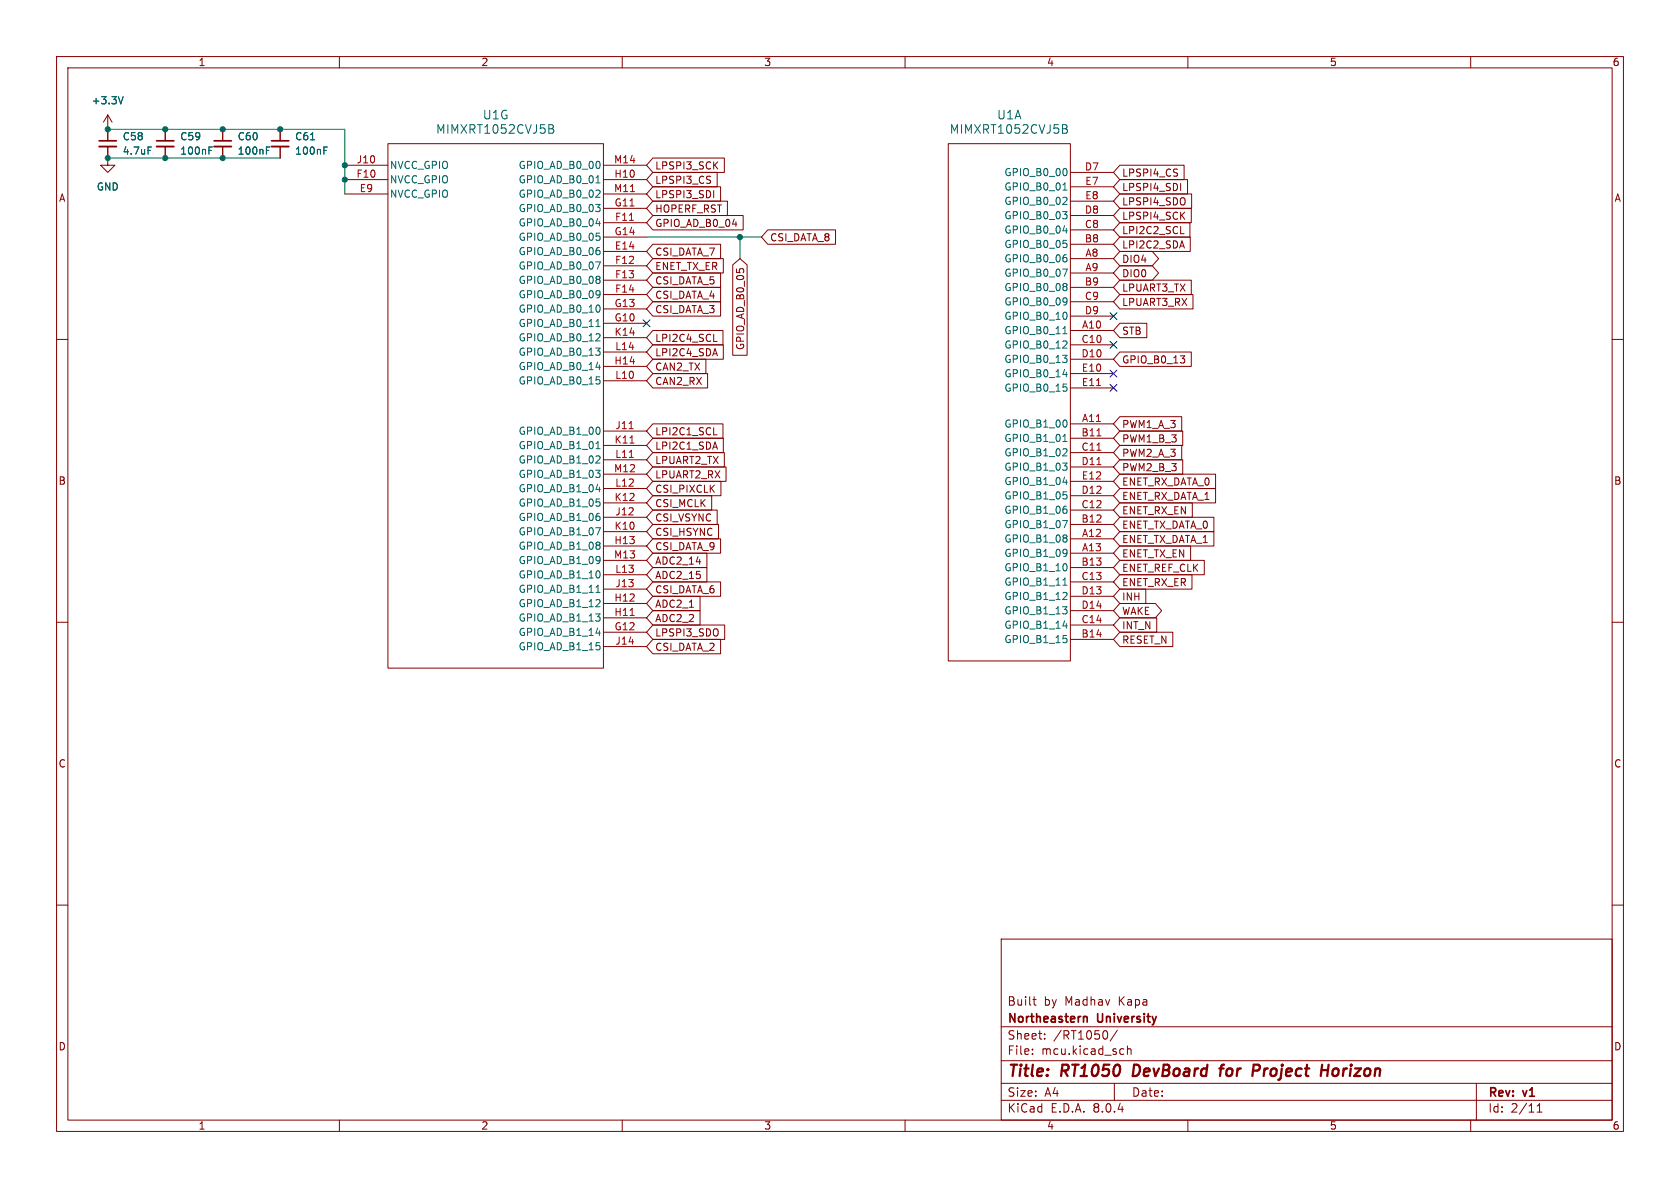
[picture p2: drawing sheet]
<svg xmlns="http://www.w3.org/2000/svg" width="297mm" height="210mm" viewBox="0 0 297 210" stroke-linecap="round" stroke-linejoin="round" font-family="sans-serif">
<g fill="none" stroke="#840000" stroke-width=".18">
<path d="M10 10h277v190h-277zM12 12h273v186h-273zM60 10v2M110 10v2M160 10v2M210 10v2M260 10v2M19 22.9h.1M19 27.9v1.3h1.3l-1.3 1.3-1.2-1.3h1.2M19 27.9h.1M19 20.3l-.7 1.3M19 20.3v4.6"/>
<path d="M19 25.9v2M19 20.3l.8 1.3M29.2 22.9v2M29.2 25.9v2M39.4 22.9v2M39.4 25.9v2M49.5 22.9v2M49.5 25.9v2M61 34.3h7.6M61 31.8h7.6M61 29.2h7.6M68.6 25.4h38.1v92.7h-38.1z"/>
<path d="M106.7 34.3h7.6M106.7 31.8h7.6M106.7 39.4h7.6M106.7 36.8h7.6M106.7 29.2h7.6M115.4 30.5h11.4v2.5h-11.4l-1.1-1.2zM115.4 33h12v2.6h-12l-1.1-1.3zM115.4 27.9h12.7v2.6h-12.7l-1.1-1.3zM115.4 35.6h13.2v2.5h-13.2l-1.1-1.3zM115.4 38.1h16v2.5h-16l-1.1-1.2zM126.2 33.7v1.3M129.5 39.6h.8"/>
<path d="M167.6 25.4h21.6v91.4h-21.6zM189.2 30.5h7.6M189.2 38.1h7.6M189.2 33h7.6M189.2 35.6h7.6M198 31.7h11.9v2.6h-11.9l-1.2-1.3zM198 29.2h11.3v2.6h-11.3l-1.2-1.3zM198 36.8h12.6v2.6h-12.6l-1.2-1.3zM198 39.4h12.4v2.5h-12.4l-1.2-1.3zM198 34.3h12.7v2.5h-12.7l-1.2-1.2zM208.7 32.4v1.3M10 60h2"/>
<path d="M106.7 44.5h7.6M106.7 47h7.6M106.7 49.5h7.6M106.7 52.1h7.6M106.7 57.2h7.6M106.7 54.6h7.6M106.7 41.9h7.6M106.7 59.7h7.6M115.4 48.3h12v2.5h-12l-1.1-1.3zM115.4 53.3h12v2.6h-12l-1.1-1.3zM115.4 50.8h12v2.5h-12l-1.1-1.2zM115.4 45.7h12.5v2.6h-12.5l-1.1-1.3z"/>
<path d="M115.4 43.2h12v2.5h-12l-1.1-1.2zM115.4 58.4h12.4v2.6h-12.4l-1.1-1.3zM129.5 46.8l1.3-1.1 1.3 1.1v16h-2.6zM135.7 40.6h12v2.6h-12l-1.1-1.3zM189.2 58.4h7.6M189.2 45.7h7.6M189.2 48.3h7.6M189.2 43.2h7.6M189.2 50.8h7.6M189.2 40.6h7.6M189.2 53.3h7.6M189.2 55.9h7.6"/>
<path d="M198 41.9h12.4v2.6h-12.4l-1.2-1.3zM198 44.4h5.7l1.1 1.3-1.1 1.3h-5.7l-1.2-1.3zM198 49.5h12.6v2.6h-12.6l-1.2-1.3zM198 47h5.7l1.1 1.3-1.1 1.2h-5.7l-1.2-1.2zM198 52.1h12.9v2.5h-12.9l-1.2-1.3zM198 57.1h4.7v2.6h-4.7l-1.2-1.3zM208.7 41.3h.6M285 60h2M106.7 64.8h7.6M106.7 76.2h7.6M106.7 78.7h7.6M106.7 67.3h7.6"/>
<path d="M106.7 62.2h7.6M115.4 77.5h12.5v2.5h-12.5l-1.1-1.3zM115.4 74.9h12.4v2.6h-12.4l-1.1-1.3zM115.4 61h12.5v2.5h-12.5l-1.1-1.3zM115.4 63.5h9.4v2.5h-9.4l-1.1-1.2zM115.4 66h9.7v2.6h-9.7l-1.1-1.3zM126.2 76.9h.6M126.2 60.4h.6M189.2 74.9h7.6M189.2 77.5h7.6M189.2 61h7.6M189.2 63.5h7.6"/>
<path d="M189.2 66h7.6M189.2 68.6h7.6M198 62.2h12.6v2.6h-12.6l-1.2-1.3zM198 73.7h10.9v2.5h-10.9l-1.2-1.3zM198 78.7h10.9v2.6h-10.9l-1.2-1.3zM198 76.2h11.1v2.5h-11.1l-1.2-1.2zM208.7 62.9h.7l-.4 .5M209.3 63.4l.1 .2-.1 .5M106.7 96.5h7.6M106.7 91.4h7.6M106.7 94h7.6M106.7 88.9h7.6"/>
<path d="M106.7 81.3h7.6M106.7 86.4h7.6M106.7 83.8h7.6M106.7 99.1h7.6M115.4 87.6h10.4v2.6h-10.4l-1.1-1.3zM115.4 95.2h12v2.6h-12l-1.1-1.3zM115.4 97.8h9.6v2.5h-9.6l-1.1-1.2zM115.4 82.5h13v2.6h-13l-1.1-1.3zM115.4 85.1h12v2.5h-12l-1.1-1.2zM115.4 80h12.7v2.6h-12.7l-1.1-1.3zM115.4 90.2h11.4v2.5h-11.4l-1.1-1.3zM115.4 92.7h11.6v2.6h-11.6l-1.1-1.3z"/>
<path d="M189.2 95.3h7.6M189.2 97.8h7.6M189.2 92.7h7.6M189.2 80h7.6M189.2 90.2h7.6M189.2 82.6h7.6M189.2 87.6h7.6M189.2 85.1h7.6M198 94h16.6v2.5h-16.6l-1.2-1.2zM198 91.4h16.6v2.6h-16.6l-1.2-1.3zM198 96.5h12.5v2.6h-12.5l-1.2-1.3zM198 99.1h14.9v2.5h-14.9l-1.2-1.3z"/>
<path d="M198 81.3h11.1v2.5h-11.1l-1.2-1.2zM198 86.4h16.9v2.5h-16.9l-1.2-1.3zM198 83.8h16.9v2.6h-16.9l-1.2-1.3zM198 88.9h12.8v2.5h-12.8l-1.2-1.2zM10 110h2M106.7 111.8h7.6M106.7 109.2h7.6M106.7 106.7h7.6M106.7 104.1h7.6M106.7 114.3h7.6M106.7 101.6h7.6M115.4 102.9h12v2.5h-12l-1.1-1.3z"/>
<path d="M115.4 113h12v2.6h-12l-1.1-1.3zM115.4 105.4h8.4v2.6h-8.4l-1.1-1.3zM115.4 110.5h12.7v2.5h-12.7l-1.1-1.2zM115.4 100.3h9.6v2.6h-9.6l-1.1-1.3zM115.4 107.9h8.4v2.6h-8.4l-1.1-1.3zM189.2 100.3h7.6M189.2 113h7.6M189.2 102.9h7.6M189.2 110.5h7.6M189.2 105.4h7.6M189.2 108h7.6M198 104.1h4.6v2.6h-4.6l-1.2-1.3z"/>
<path d="M198 106.7h6.3l1.1 1.3-1.1 1.2h-6.3l-1.2-1.2zM198 109.2h6.5v2.6h-6.5l-1.2-1.3zM198 111.8h9.3v2.5h-9.3l-1.2-1.3zM198 101.6h12.7v2.5h-12.7l-1.2-1.2zM285 110h2M10 160h2M285 160h2M177 166h108v32h-108zM182.6 176.7h.6M182.8 176.2v1.3l.4 .2M60 198v2M110 198v2"/>
<path d="M160 198v2M177 194.5h108M177 191.5h108M177 187.5h108M177 181.5h108M182.5 186.3v.1M182.5 185.5v.1M184.7 183.6v.1M184.7 182.8v.1M195.7 182.3l.1 .8-.1 .5-.2 .1M197 191.5v3M197.5 182.1l-1.3 2"/>
<path d="M198.2 185.4l.5 .1M198.7 186.3l-.5 .1M199.3 185.5l.2-.1 .4 .1 .1 .9M199.3 184.9v1.5M210 198v2M260 198v2M261 191.5v6.5M271.7 196.6h.9M271.7 195.5l.5-.4v1.5"/>
</g>
<path d="M200.5 188.2l-.2 2h.4M215.6 188.9h.7M216.4 188.2l-.4 .1-.1 .2-.2 1.7M221.6 188.2l1 .1a.58 .58 0 0 1-.3 1M233.6 189.2h1.2M234.9 188.2l-.3 2M236 188.9l-.4 .4-.1 .5 .2 .3 .5 .1" fill="none" stroke="#840000" stroke-width=".4"/>
<path d="M17.5 24.9h3.1M27.7 24.9h3M37.8 24.9h3.1M48 24.9h3.1M191.6 179.8l.2-.1 .3 .1 .1 .9" fill="none" stroke="#840000" stroke-width=".3"/>
<g fill="none" stroke="#006464" stroke-width=".18">
<path d="M21.8 17.1l-.5 1.3M26.2 26h.6M36.9 26.6h.5M36.9 26h.6M47.1 26.6h.4M47.1 26h.6M54.9 24.7h.7M57.3 26.6h.4M57.3 26h.6M97 22h.5l.3 .2v.3l-.3 .3M97 22.8h.5M97.5 22.8a.41 .41 0 0 1 .4 .3 .41 .41 0 0 1-.3 .5h-.6"/>
<path d="M105.3 34.9h.8M105.4 39.5h.7M105.4 32.3h.7M106 33.7v.4M187.8 22h.5l.3 .2v.3l-.3 .3M187.8 22.8h.5M187.8 37.4h.8l-.4 .5M187.9 33.6h.7M188.1 32.5l.2-.2v1.3M188.3 22.8a.41 .41 0 0 1 .4 .3 .41 .41 0 0 1-.3 .5h-.6M188.5 29.9l.1 .4-.1 .6M188.5 34.9l.1 .2v.3l-.8 .7h.8"/>
<path d="M188.5 38l.1 .1-.1 .5M105.3 46.3h.8l-.5 1.3M105.4 57.7h.7M106 59.1v.4M187.8 47.6h.9l-.6 1.2M187.9 59h.7M187.9 40.8h.8M188 42.5h.6M188.1 57.9l.2-.2v1.3M188.5 43l.1 .2-.1 .5M188.5 45.6l.1 .2-.1 .4M188.5 50.2l.1 .2-.1 .2"/>
<path d="M188.5 50.7l.1 .2-.1 .4M188.5 52.7l.1 .1a1.07 1.07 0 0 1-.1 1M188.5 55.3l.1 .4-.1 .6M188.6 53.2l-.1 .2M105.3 60.3h.8M105.4 64.9h.7M105.4 79.3h.7M187.8 62.8h.8l-.4 .5M187.9 78h.7M187.9 66.2h.8M188 67.9h.6M188.1 77l.2-.2v1.2"/>
<path d="M188.5 74.4l.1 .3-.1 .7M188.5 60.3l.1 .2v.3l-.8 .7h.8M188.5 63.4l.1 .1-.1 .5M188.5 68.4l.1 .2-.1 .5M188.5 79.4l.1 .2v.3l-.8 .7h.8M105.3 93.3h.8l-.5 1.3M105.3 81.9h.8M105.4 86.5h.7M106 80.7v.4M187.8 81.9h.8l-.4 .4M187.8 92h.9l-.6 1.3M187.9 85.2h.8"/>
<path d="M188 86.9h.6M188.5 82.4l.1 .2-.1 .5M188.5 87.5l.1 .2-.1 .4M188.5 90l.1 .2-.1 .5M188.5 94.6l.1 .2-.1 .2M188.5 95.2l.1 .1-.1 .5M188.5 97.2h.1a1.07 1.07 0 0 1-.1 1M188.5 99.8l.1 .3-.1 .7M188.6 97.6l-.1 .2M105.3 107.3h.8M105.4 111.9h.7M105.4 104.7h.7"/>
<path d="M106 106.1v.4M187.8 107.3h.8l-.4 .4M187.9 103.4h.7M187.9 110.6h.8M188 112.3h.6M188.1 102.4l.2-.2v1.2M188.5 104.8l.1 .2v.3l-.8 .7h.8M188.5 107.8l.1 .2-.1 .5M188.5 112.9l.1 .2-.1 .4"/>
</g>
<path d="M111.3 39h.7M111.5 33.9h.7M111.2 75.8h.7M111.4 78.3h.7M193.9 68.2h.7M193.9 77.1h.7M193.9 79.6h.7M111.2 80.9h.8M193.9 82.1h.7M111.4 108.8h.7" fill="none" stroke="#a90000" stroke-width=".18"/>
<path d="M17.5 25.9h3.1M27.7 25.9h3M37.8 25.9h3.1M48 25.9h3.1" fill="none" stroke="#840000" stroke-width=".33"/>
<path d="M19 22.9h42v11.4M19 27.9h30.5M114.3 41.9h20.3M130.8 41.9v3.8" fill="none" stroke="#009600" stroke-width=".18"/>
<path d="M113.7 56.5l1.2 1.3M114.9 56.5l-1.2 1.3M196.2 55.3l1.3 1.2M197.5 55.3l-1.3 1.2M196.2 68l1.3 1.2M196.2 60.4l1.3 1.2M196.2 65.4l1.3 1.2M197.5 68l-1.3 1.2M197.5 60.4l-1.3 1.2M197.5 65.4l-1.3 1.2" fill="none" stroke="#000084" stroke-width=".18"/>
<g fill="#009600" stroke="#009600" stroke-width=".18">
<circle cx="61" cy="29.2" r=".46"/>
<circle cx="49.5" cy="22.9" r=".46"/>
<circle cx="29.2" cy="27.9" r=".46"/>
<circle cx="19" cy="27.9" r=".46"/>
<circle cx="39.4" cy="27.9" r=".46"/>
<circle cx="39.4" cy="22.9" r=".46"/>
<circle cx="61" cy="31.8" r=".46"/>
<circle cx="19" cy="22.9" r=".46"/>
<circle cx="29.2" cy="22.9" r=".46"/>
<circle cx="130.8" cy="41.9" r=".46"/>
</g>
<g font-size="2.8" fill="#840000">
<text x="178" y="190.9">Title:</text>
<text x="187.7" y="190.9">RT1050</text>
<text x="201.1" y="190.9">DevBoard</text>
<text x="217.4" y="190.9">for</text>
<text x="223.9" y="190.9">Project</text>
<text x="236.8" y="190.9">Horizon</text>
</g>
<g font-size="2.1" fill="#006464">
<text x="77" y="23.9">MIMXRT1052CVJ5B</text>
<text x="85.3" y="21.3">U1G</text>
<text x="167.8" y="23.9">MIMXRT1052CVJ5B</text>
<text x="176.2" y="21.3">U1A</text>
</g>
<g font-size="2.1" fill="#840000">
<text x="178" y="178">Built</text>
<text x="184.5" y="178">by</text>
<text x="188.3" y="178">Madhav</text>
<text x="197.9" y="178">Kapa</text>
<text x="178" y="184">Sheet:</text>
<text x="178" y="181.2">Northeastern</text>
<text x="186.2" y="184">/RT1050/</text>
<text x="194.1" y="181.2">University</text>
<text x="178" y="186.7">File:</text>
<text x="184.1" y="186.7">mcu.kicad_sch</text>
<text x="178" y="196.9">KiCad</text>
<text x="178" y="194.1">Size:</text>
<text x="184.7" y="194.1">A4</text>
<text x="185.7" y="196.9">E.D.A.</text>
<text x="193.3" y="196.9">8.0.4</text>
<text x="200" y="194.1">Date:</text>
<text x="263" y="194.3">Rev:</text>
<text x="263" y="196.9">Id:</text>
<text x="267.1" y="196.9">2/11</text>
<text x="269.4" y="194.3">v1</text>
</g>
<g font-size="1.8" fill="#840000">
<text x="35" y="11.9">1</text>
<text x="85" y="11.9">2</text>
<text x="135" y="11.9">3</text>
<text x="185" y="11.9">4</text>
<text x="235" y="11.9">5</text>
<text x="285" y="11.9">6</text>
<text x="10.3" y="35.9">A</text>
<text x="115.7" y="32.7">LPSPI3_CS</text>
<text x="115.7" y="35.2">LPSPI3_SDI</text>
<text x="115.7" y="30.2">LPSPI3_SCK</text>
<text x="198.3" y="34">LPSPI4_SDI</text>
<text x="198.3" y="31.4">LPSPI4_CS</text>
<text x="285.3" y="35.9">A</text>
<text x="115.7" y="37.8">HOPERF_RST</text>
<text x="115.7" y="40.3">GPIO_AD_B0_04</text>
<text x="198.3" y="39.1">LPSPI4_SCK</text>
<text x="198.3" y="41.6">LPI2C2_SCL</text>
<text x="198.3" y="36.5">LPSPI4_SDO</text>
<text x="115.7" y="47.9">ENET_TX_ER</text>
<text x="115.7" y="45.4">CSI_DATA_7</text>
<text x="136" y="42.9">CSI_DATA_8</text>
<text x="198.3" y="44.1">LPI2C2_SDA</text>
<text x="198.3" y="46.7">DIO4</text>
<text x="115.7" y="50.5">CSI_DATA_5</text>
<text x="115.7" y="53">CSI_DATA_4</text>
<text x="198.3" y="51.8">LPUART3_TX</text>
<text x="198.3" y="49.2">DIO0</text>
<text x="115.7" y="55.6">CSI_DATA_3</text>
<text x="198.3" y="54.3">LPUART3_RX</text>
<text x="198.3" y="59.4">STB</text>
<text x="115.7" y="63.2">LPI2C4_SDA</text>
<text x="115.7" y="65.7">CAN2_TX</text>
<text x="115.7" y="60.6">LPI2C4_SCL</text>
<text x="131.8" y="62" transform="rotate(-90 131.8 62)">GPIO_AD_B0_05</text>
<text x="198.3" y="64.5">GPIO_B0_13</text>
<text x="115.7" y="68.3">CAN2_RX</text>
<text x="115.7" y="77.2">LPI2C1_SCL</text>
<text x="198.3" y="75.9">PWM1_A_3</text>
<text x="115.7" y="79.7">LPI2C1_SDA</text>
<text x="115.7" y="82.2">LPUART2_TX</text>
<text x="198.3" y="81">PWM2_A_3</text>
<text x="198.3" y="78.4">PWM1_B_3</text>
<text x="198.3" y="83.5">PWM2_B_3</text>
<text x="10.3" y="85.9">B</text>
<text x="115.7" y="89.9">CSI_MCLK</text>
<text x="115.7" y="84.8">LPUART2_RX</text>
<text x="115.7" y="87.3">CSI_PIXCLK</text>
<text x="198.3" y="88.6">ENET_RX_DATA_1</text>
<text x="198.3" y="86">ENET_RX_DATA_0</text>
<text x="285.3" y="85.9">B</text>
<text x="115.7" y="92.4">CSI_VSYNC</text>
<text x="115.7" y="94.9">CSI_HSYNC</text>
<text x="198.3" y="93.7">ENET_TX_DATA_0</text>
<text x="198.3" y="91.1">ENET_RX_EN</text>
<text x="115.7" y="97.5">CSI_DATA_9</text>
<text x="115.7" y="100">ADC2_14</text>
<text x="198.3" y="96.2">ENET_TX_DATA_1</text>
<text x="198.3" y="98.7">ENET_TX_EN</text>
<text x="198.3" y="101.3">ENET_REF_CLK</text>
<text x="115.7" y="105.1">CSI_DATA_6</text>
<text x="115.7" y="107.6">ADC2_1</text>
<text x="115.7" y="102.6">ADC2_15</text>
<text x="198.3" y="106.4">INH</text>
<text x="198.3" y="103.8">ENET_RX_ER</text>
<text x="115.7" y="112.7">LPSPI3_SDO</text>
<text x="115.7" y="110.2">ADC2_2</text>
<text x="198.3" y="108.9">WAKE</text>
<text x="198.3" y="111.4">INT_N</text>
<text x="198.3" y="114">RESET_N</text>
<text x="115.7" y="115.3">CSI_DATA_2</text>
<text x="10.3" y="135.9">C</text>
<text x="285.3" y="135.9">C</text>
<text x="10.3" y="185.9">D</text>
<text x="285.3" y="185.9">D</text>
<text x="35" y="199.9">1</text>
<text x="85" y="199.9">2</text>
<text x="135" y="199.9">3</text>
<text x="185" y="199.9">4</text>
<text x="235" y="199.9">5</text>
<text x="285" y="199.9">6</text>
</g>
<g font-size="1.8" fill="#006464">
<text x="16.1" y="18.6">+3.3V</text>
<text x="21.6" y="25">C58</text>
<text x="21.6" y="27.5">4.7uF</text>
<text x="31.8" y="27.5">100nF</text>
<text x="31.8" y="25">C59</text>
<text x="41.9" y="27.5">100nF</text>
<text x="41.9" y="25">C60</text>
<text x="52.1" y="27.5">100nF</text>
<text x="52.1" y="25">C61</text>
<text x="17" y="33.9">GND</text>
<text x="68.8" y="35.2">NVCC_GPIO</text>
<text x="68.8" y="32.6">NVCC_GPIO</text>
<text x="68.8" y="30.1">NVCC_GPIO</text>
<text x="91.6" y="32.6">GPIO_AD_B0_01</text>
<text x="91.6" y="35.2">GPIO_AD_B0_02</text>
<text x="91.6" y="30.1">GPIO_AD_B0_00</text>
<text x="177.5" y="31.3">GPIO_B0_00</text>
<text x="177.5" y="33.9">GPIO_B0_01</text>
<text x="91.6" y="40.2">GPIO_AD_B0_04</text>
<text x="91.6" y="37.7">GPIO_AD_B0_03</text>
<text x="177.5" y="41.5">GPIO_B0_04</text>
<text x="177.5" y="39">GPIO_B0_03</text>
<text x="177.5" y="36.4">GPIO_B0_02</text>
<text x="91.6" y="45.3">GPIO_AD_B0_06</text>
<text x="91.6" y="47.9">GPIO_AD_B0_07</text>
<text x="91.6" y="42.8">GPIO_AD_B0_05</text>
<text x="177.5" y="46.6">GPIO_B0_06</text>
<text x="177.5" y="44">GPIO_B0_05</text>
<text x="91.6" y="50.4">GPIO_AD_B0_08</text>
<text x="91.6" y="52.9">GPIO_AD_B0_09</text>
<text x="177.5" y="49.1">GPIO_B0_07</text>
<text x="177.5" y="51.7">GPIO_B0_08</text>
<text x="91.6" y="58">GPIO_AD_B0_11</text>
<text x="91.6" y="55.5">GPIO_AD_B0_10</text>
<text x="177.5" y="59.3">GPIO_B0_11</text>
<text x="177.5" y="54.2">GPIO_B0_09</text>
<text x="177.5" y="56.7">GPIO_B0_10</text>
<text x="91.6" y="65.6">GPIO_AD_B0_14</text>
<text x="91.6" y="60.6">GPIO_AD_B0_12</text>
<text x="91.6" y="63.1">GPIO_AD_B0_13</text>
<text x="177.5" y="61.8">GPIO_B0_12</text>
<text x="177.5" y="64.4">GPIO_B0_13</text>
<text x="91.6" y="68.2">GPIO_AD_B0_15</text>
<text x="177.5" y="66.9">GPIO_B0_14</text>
<text x="177.5" y="69.4">GPIO_B0_15</text>
<text x="91.6" y="77.1">GPIO_AD_B1_00</text>
<text x="177.5" y="75.8">GPIO_B1_00</text>
<text x="91.6" y="79.6">GPIO_AD_B1_01</text>
<text x="91.6" y="82.1">GPIO_AD_B1_02</text>
<text x="177.5" y="78.3">GPIO_B1_01</text>
<text x="177.5" y="80.9">GPIO_B1_02</text>
<text x="177.5" y="83.4">GPIO_B1_03</text>
<text x="91.6" y="89.8">GPIO_AD_B1_05</text>
<text x="91.6" y="87.2">GPIO_AD_B1_04</text>
<text x="91.6" y="84.7">GPIO_AD_B1_03</text>
<text x="177.5" y="88.5">GPIO_B1_05</text>
<text x="177.5" y="86">GPIO_B1_04</text>
<text x="91.6" y="92.3">GPIO_AD_B1_06</text>
<text x="91.6" y="94.8">GPIO_AD_B1_07</text>
<text x="177.5" y="93.6">GPIO_B1_07</text>
<text x="177.5" y="91">GPIO_B1_06</text>
<text x="91.6" y="97.4">GPIO_AD_B1_08</text>
<text x="91.6" y="99.9">GPIO_AD_B1_09</text>
<text x="177.5" y="96.1">GPIO_B1_08</text>
<text x="177.5" y="98.7">GPIO_B1_09</text>
<text x="177.5" y="101.2">GPIO_B1_10</text>
<text x="91.6" y="107.5">GPIO_AD_B1_12</text>
<text x="91.6" y="105">GPIO_AD_B1_11</text>
<text x="91.6" y="102.5">GPIO_AD_B1_10</text>
<text x="177.5" y="103.7">GPIO_B1_11</text>
<text x="177.5" y="106.3">GPIO_B1_12</text>
<text x="91.6" y="112.6">GPIO_AD_B1_14</text>
<text x="91.6" y="110.1">GPIO_AD_B1_13</text>
<text x="177.5" y="113.9">GPIO_B1_15</text>
<text x="177.5" y="111.4">GPIO_B1_14</text>
<text x="177.5" y="108.8">GPIO_B1_13</text>
<text x="91.6" y="115.2">GPIO_AD_B1_15</text>
</g>
<g font-size="1.8" fill="#a90000">
<text x="63" y="29">J10</text>
<text x="108.5" y="29">M14</text>
<text x="62.9" y="31.5">F10</text>
<text x="63.5" y="34">E9</text>
<text x="108.5" y="34">M11</text>
<text x="108.5" y="31.5">H10</text>
<text x="191.7" y="30.2">D7</text>
<text x="191.8" y="32.8">E7</text>
<text x="191.8" y="35.3">E8</text>
<text x="108.5" y="36.6">G11</text>
<text x="108.5" y="41.7">G14</text>
<text x="108.6" y="39.1">F11</text>
<text x="191.7" y="40.4">C8</text>
<text x="191.7" y="37.8">D8</text>
<text x="108.6" y="44.2">E14</text>
<text x="108.6" y="46.7">F12</text>
<text x="191.7" y="42.9">B8</text>
<text x="191.8" y="45.5">A8</text>
<text x="108.6" y="49.3">F13</text>
<text x="108.6" y="51.8">F14</text>
<text x="191.7" y="50.5">B9</text>
<text x="191.7" y="53.1">C9</text>
<text x="191.8" y="48">A9</text>
<text x="108.5" y="56.9">G10</text>
<text x="108.5" y="54.4">G13</text>
<text x="108.5" y="59.4">K14</text>
<text x="191.2" y="58.2">A10</text>
<text x="191.7" y="55.6">D9</text>
<text x="108.5" y="64.5">H14</text>
<text x="108.7" y="62">L14</text>
<text x="191.1" y="60.7">C10</text>
<text x="191.1" y="63.2">D10</text>
<text x="191.2" y="65.8">E10</text>
<text x="108.7" y="67.1">L10</text>
<text x="191.2" y="68.3">E11</text>
<text x="108.7" y="75.9">J11</text>
<text x="191.1" y="77.2">B11</text>
<text x="191.2" y="74.7">A11</text>
<text x="108.5" y="83.6">M12</text>
<text x="108.5" y="78.5">K11</text>
<text x="108.7" y="81">L11</text>
<text x="191.1" y="79.8">C11</text>
<text x="191.1" y="82.3">D11</text>
<text x="108.5" y="88.6">K12</text>
<text x="108.7" y="86.1">L12</text>
<text x="191.1" y="89.9">C12</text>
<text x="191.1" y="87.4">D12</text>
<text x="191.2" y="84.8">E12</text>
<text x="108.5" y="93.7">K10</text>
<text x="108.7" y="91.2">J12</text>
<text x="191.1" y="92.5">B12</text>
<text x="191.2" y="95">A12</text>
<text x="108.5" y="98.8">M13</text>
<text x="108.5" y="96.3">H13</text>
<text x="108.7" y="101.3">L13</text>
<text x="191.1" y="100.1">B13</text>
<text x="191.2" y="97.5">A13</text>
<text x="108.5" y="106.4">H12</text>
<text x="108.7" y="103.9">J13</text>
<text x="191.1" y="102.6">C13</text>
<text x="191.1" y="105.2">D13</text>
<text x="191.1" y="107.7">D14</text>
<text x="108.5" y="109">H11</text>
<text x="108.5" y="111.5">G12</text>
<text x="191.1" y="112.8">B14</text>
<text x="191.1" y="110.2">C14</text>
<text x="108.7" y="114">J14</text>
</g>
</svg>
